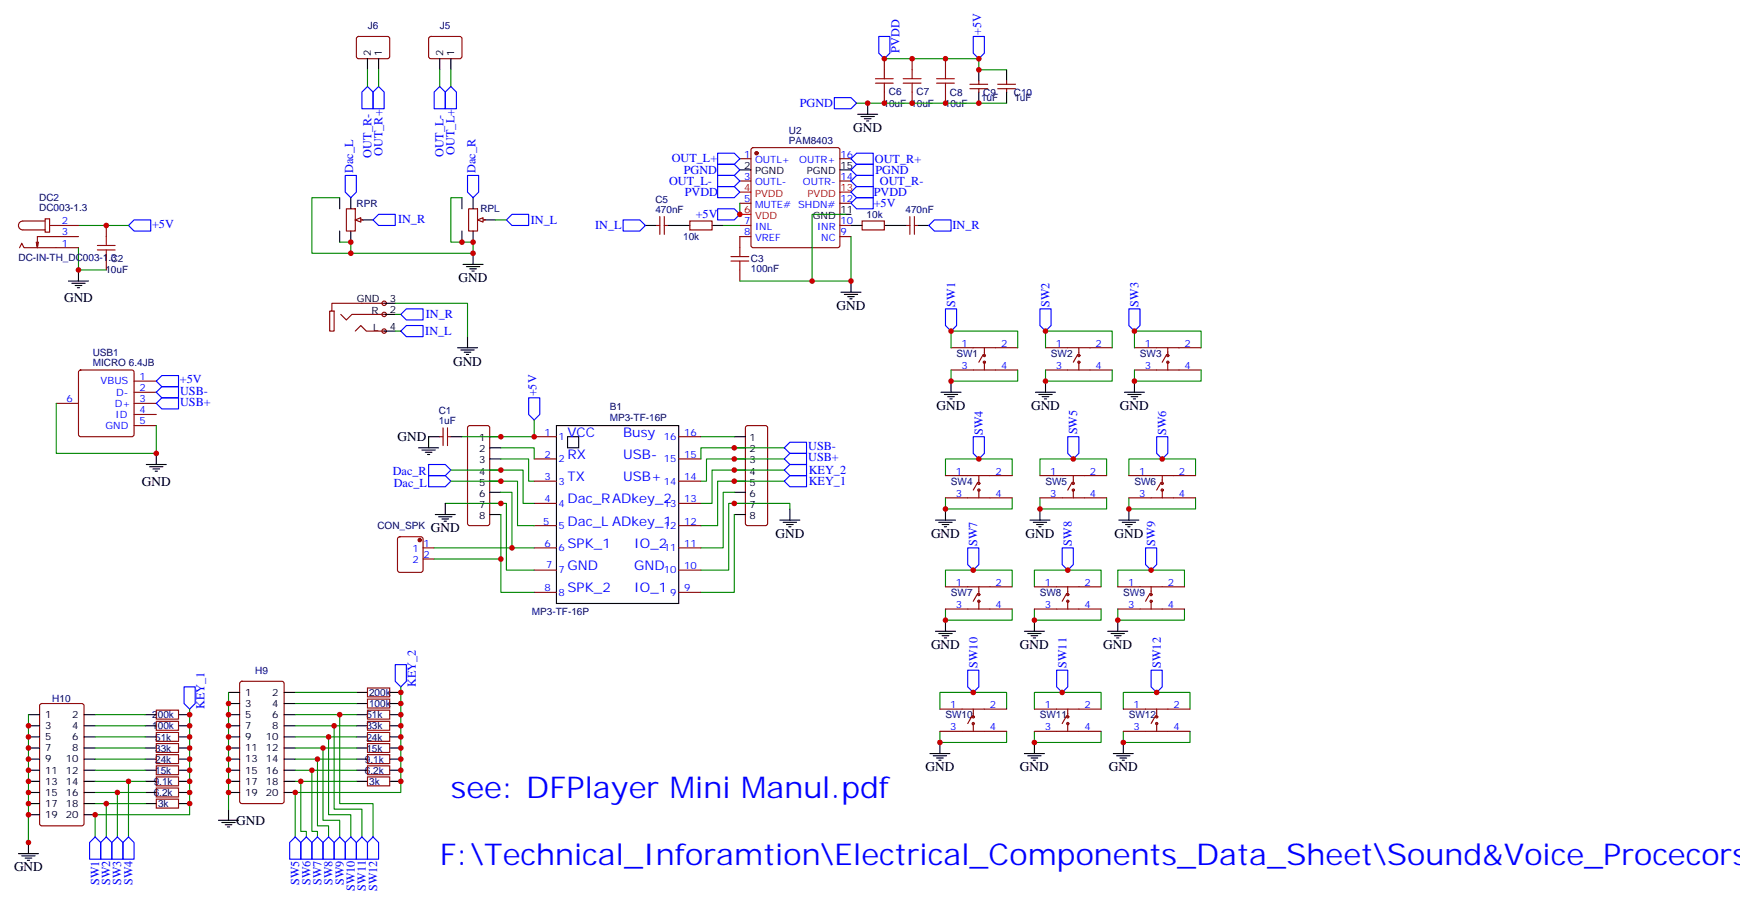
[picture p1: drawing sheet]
<svg xmlns="http://www.w3.org/2000/svg" width="552mm" height="287mm" viewBox="0 0 552 287" stroke-linecap="round" stroke-linejoin="round" font-family="sans-serif">
<g fill="none" stroke="#000" stroke-width=".35">
<path d="M111.3 62.7v3.6M111.3 73.3v3.5M114.9 69.8h3.5M147 83.9h6.3M148 84.6h4.3M149.1 85.3h2.1M149.8 86h.7M150.1 80.4v3.5M176.6 135h38.8v56.5h-38.8zM180.1 138.6h3.6v3.5h-3.6zM247.5 165h6.4M248.6 165.7h4.2"/>
<path d="M249.6 166.4h2.1M250.3 167.1h.7M250.7 161.5v3.5"/>
</g>
<g fill="none" stroke="#870000" stroke-width=".35">
<path d="M109.9 66.3h2.8v7h-2.8zM113.5 69.8h1.7M169.5 138.6h7.1M215.4 138.6h7.1M169.5 145.6h7.1M169.5 152.7h7.1M169.5 159.7h7.1M215.4 145.6h7.1M215.4 152.7h7.1M215.4 159.7h7.1M169.5 166.8h7.1M169.5 173.8h7.1"/>
<path d="M215.4 166.8h7.1M215.4 173.8h7.1M169.5 180.9h7.1M169.5 188h7.1M215.4 180.9h7.1M215.4 188h7.1"/>
</g>
<path d="M112.7 69.8l1.8-.7v1.4z" fill="#f0f0f0" stroke="#870000" stroke-width=".35"/>
<path d="M107.8 62.7v3.6M107.8 73.3v3.5M150.1 62.7v3.6M150.1 73.3v3.5M153.7 69.8h3.5" fill="none" stroke="#000" stroke-width=".35"/>
<path d="M148.7 66.3h2.9v7h-2.9zM152.3 69.8h1.7" fill="none" stroke="#870000" stroke-width=".35"/>
<path d="M151.6 69.8l1.7-.7v1.4z" fill="#f0f0f0" stroke="#870000" stroke-width=".35"/>
<g fill="none" stroke="#000" stroke-width=".35">
<path d="M116.6 18.6v3.6M120.2 18.6v3.6M139.6 18.6v3.6M143.1 18.6v3.6M310.7 22.2v3.5M310.7 29.2v3.5M319.5 22.2v3.5M319.5 29.2v3.5M234.8 53.9h3.5M266.6 53.9h3.5M146.6 62.7v3.6M146.6 73.3v3.5"/>
<path d="M204.8 71.5h3.6M211.9 71.5h7M226 71.5h3.5M266.6 68h3.5M270.1 71.5h3.5M280.7 71.5h7M291.3 71.5h3.5M21.7 89.2h6.4M22.8 89.9h4.2M23.8 90.6h2.2M24.6 91.3h.7M24.9 85.7v3.5"/>
<path d="M266.9 92.7h6.4M268 93.4h4.2M269 94.1h2.1M269.7 94.8h.7M270.1 89.2v3.5M139.6 138.6h-3.6v3.5M143.1 138.6h3.5M155.4 138.6h3.6M233 138.6h3.6M132.9 142.1h6.3M133.9 142.8h4.2M135 143.5h2.1"/>
<path d="M135.7 144.2h.7M141.3 159.7v3.6M155.4 142.1h3.6M155.4 145.6h3.6M155.4 149.2h3.6M155.4 152.7h3.6M155.4 156.2h3.6M155.4 159.7h3.6M233 142.1h3.6M233 145.6h3.6M233 149.2h3.6M233 152.7h3.6"/>
<path d="M233 156.2h3.6M233 159.7h3.6M138.1 163.3h6.4M139.2 164h4.2M140.3 164.7h2.1M141 165.4h.7M155.4 163.3h3.6M233 163.3h3.6M72.5 219.7h3.6M90.2 219.7h3.5M113.1 219.7h3.5M123.7 219.7h3.5"/>
<path d="M9 226.8h3.6M9 230.3h3.6M9 233.8h3.6M9 237.3h3.6M26.7 226.8h3.5M26.7 230.3h3.5M26.7 233.8h3.5M26.7 237.3h3.5M46.1 226.8h3.5M46.1 230.3h3.5M46.1 233.8h3.5M46.1 237.3h3.5"/>
<path d="M56.7 226.8h3.5M56.7 230.3h3.5M56.7 233.8h3.5M56.7 237.3h3.5M72.5 223.2h3.6M72.5 226.8h3.6M72.5 230.3h3.6M72.5 233.8h3.6M72.5 237.3h3.6M90.2 223.2h3.5M90.2 226.8h3.5M90.2 230.3h3.5"/>
<path d="M90.2 233.8h3.5M90.2 237.3h3.5M113.1 223.2h3.5M113.1 226.8h3.5M113.1 230.3h3.5M113.1 233.8h3.5M113.1 237.3h3.5M123.7 223.2h3.5M123.7 226.8h3.5M123.7 230.3h3.5M123.7 233.8h3.5M123.7 237.3h3.5"/>
<path d="M9 240.9h3.6M9 244.4h3.6M9 247.9h3.6M9 251.5h3.6M9 255h3.6M9 258.5h3.6M26.7 240.9h3.5M26.7 244.4h3.5M26.7 247.9h3.5M26.7 251.5h3.5M26.7 255h3.5M26.7 258.5h3.5"/>
<path d="M46.1 240.9h3.5M46.1 244.4h3.5M46.1 247.9h3.5M46.1 251.5h3.5M46.1 255h3.5M56.7 240.9h3.5M56.7 244.4h3.5M56.7 247.9h3.5M56.7 251.5h3.5M56.7 255h3.5M72.5 240.9h3.6M72.5 244.4h3.6"/>
<path d="M72.5 247.9h3.6M72.5 251.5h3.6M72.5 256.8v3.5M90.2 240.9h3.5M90.2 244.4h3.5M90.2 247.9h3.5M90.2 251.5h3.5M113.1 240.9h3.5M113.1 244.4h3.5M113.1 247.9h3.5M123.7 240.9h3.5M123.7 244.4h3.5"/>
<path d="M123.7 247.9h3.5M5.9 270.9h6.3M6.9 271.6h4.2M8 272.3h2.1M8.7 273h.7M9 267.3v3.6M69.4 260.3h6.3M70.4 261h4.2M71.5 261.7h2.1M72.2 262.4h.7"/>
</g>
<g fill="none" stroke="#008700" stroke-width=".35">
<path d="M280.7 18.6h30v3.6h8.8M116.6 22.2v5.2M120.2 22.2v5.2M139.6 22.2v5.2M143.1 22.2v5.2M271.9 32.7h47.6M24.9 78.6v7.1h8.8M24.9 71.5h15.9M107.8 62.7h-8.8v17.7h51.1v-3.6h-7v-14.1h3.5M107.8 76.8h3.5v3.6M157.2 69.8h3.5M229.5 71.5h5.3"/>
<path d="M234.8 64.5v3.5M268.3 68h-10.6v21.2h12.4v-14.1M234.8 89.2h22.9M169.5 133.3v5.3h-22.9M222.5 138.6h10.5M141.3 159.7h19.4v21.2h8.8M143.1 149.2h22.9v10.5h3.5M143.1 152.7h21.2v14.1h5.2M159 142.1h10.5v3.5M159 145.6h8.8v7.1h1.7M159 156.2h3.5v17.6h7M233 156.2h-3.5v17.6h-7"/>
<path d="M248.9 142.1h-26.4v3.5M248.9 145.6h-24.7v7.1h-1.7M248.9 149.2h-22.9v10.5h-3.5M248.9 152.7h-21.1v14.1h-5.3M137.8 173.8h24.7M137.8 177.4h21.2M159 163.3v24.7h10.5M233 163.3v24.7h-10.5M250.7 161.5v-1.8h-19.4v21.2h-8.8M72.5 219.7v37.1M93.7 219.7h19.4M127.2 217.9v33.6h-33.5v14.1"/>
<path d="M9 226.8v40.5M60.2 225v33.5h-30v7.1M93.7 223.2h19.4M93.7 226.8h19.4M93.7 230.3h19.4M93.7 233.8h19.4M93.7 237.3h19.4M102.5 237.3v23h5.3v5.3M104.3 233.8v24.7h7v7.1M106 230.3v26.5h8.9v8.8M107.8 226.8v28.2h10.6v10.6M33.7 255v10.6"/>
<path d="M37.3 251.5v14.1M40.8 247.9v17.7M93.7 240.9h19.4M93.7 244.4h19.4M93.7 247.9h19.4M95.5 247.9v15.9h1.7v1.8M99 244.4v19.4h1.8v1.8M100.8 240.9v21.1h3.5v3.6"/>
</g>
<g fill="none" stroke="#00f" stroke-width=".35">
<path d="M278.9 11.6h3.5v5.3l-1.7 1.7-1.8-1.7zM116.6 27.4l1.8 1.8v5.3h-3.5v-5.3zM120.2 27.4l1.7 1.8v5.3h-3.5v-5.3zM139.6 27.4l1.7 1.8v5.3h-3.5v-5.3zM143.1 27.4l1.8 1.8v5.3h-3.6v-5.3zM264.8 31h5.3l1.8 1.7-1.8 1.8h-5.3zM109.6 55.7h3.5v5.3l-1.8 1.7-1.7-1.7zM148.4 55.7h3.5v5.3l-1.8 1.7-1.7-1.7zM227.8 52.1h5.2l1.8 1.8-1.8 1.8h-5.2zM227.8 59.2h5.2l1.8 1.8-1.8 1.7h-5.2zM227.8 55.7h5.2l1.8 1.7-1.8 1.8h-5.2zM227.8 48.6h5.2l1.8 1.8-1.8 1.7h-5.2z"/>
<path d="M270.1 53.9l1.8-1.8h5.2v3.6h-5.2zM270.1 57.4l1.8-1.7h5.2v3.5h-5.2zM270.1 50.4l1.8-1.8h5.2v3.5h-5.2zM40.8 71.5l1.7-1.7h5.3v3.5h-5.3zM118.4 69.8l1.8-1.8h5.2v3.5h-5.2zM160.7 69.8l1.8-1.8h5.3v3.5h-5.3zM197.8 69.8h5.3l1.7 1.7-1.7 1.8h-5.3zM227.8 66.3h5.2l1.8 1.7-1.8 1.8h-5.2zM270.1 64.5l1.8-1.8h5.2v3.6h-5.2zM270.1 61l1.8-1.8h5.2v3.5h-5.2zM296.5 69.8h5.3v3.5h-5.3l-1.7-1.8zM167.8 126.2h3.5v5.3l-1.8 1.8-1.7-1.8z"/>
<path d="M136 150.9h5.3l1.8 1.8-1.8 1.7h-5.3zM136 147.4h5.3l1.8 1.8-1.8 1.7h-5.3zM248.9 142.1l1.8-1.8h5.3v3.6h-5.3zM248.9 145.6l1.8-1.7h5.3v3.5h-5.3zM248.9 152.7l1.8-1.8h5.3v3.5h-5.3zM248.9 149.2l1.8-1.8h5.3v3.5h-5.3zM58.4 217.9h3.5v5.3l-1.7 1.8-1.8-1.8zM125.4 210.9h3.6v5.3l-1.8 1.7-1.8-1.7z"/>
</g>
<g fill="none" stroke="#870000" stroke-width=".35">
<path d="M113.3 11.8l.5-.2h9.5l.4 .7-.1 5.9-.6 .4h-9.5l-.4-.7v-5.6zM136.3 11.8l.4-.2h9.5l.4 .7-.1 5.9-.6 .4h-9.4l-.5-.7v-5.6zM280.7 18.6v3.6M289.5 18.6v3.6M300.1 18.6v3.6M280.7 29.2v3.5M289.5 29.2v3.5M300.1 29.2v3.5M307.8 28.2h5.7M307.8 26.7h5.7M310.7 25.7v1M310.7 28.2v1"/>
<path d="M316.7 28.2h5.6M316.7 26.7h5.6M319.5 25.7v1M319.5 28.2v1M234.8 50.4h3.5M234.8 57.4h3.5M238.6 47.1l.4-.3h26.9l.5 .3 .2 .5v30.3l-.3 .5-.4 .2h-26.9l-.5-.2-.2-.5v-30.3zM266.6 50.4h3.5M266.6 57.4h3.5M208.4 71.5h1M209.4 68.7v5.7M210.8 71.5h1.1"/>
<path d="M210.8 68.7v5.7M218.9 70.1h7.1v2.9h-7.1zM234.8 64.5h3.5M234.8 71.5h3.5M238.3 75.1h-3.5v3.5M266.6 64.5h3.5M266.6 71.5h3.5M266.6 75.1h3.5M273.6 70.1h7.1v2.9h-7.1zM287.7 71.5h1.1M288.8 68.7v5.7M290.2 71.5h1.1"/>
<path d="M290.2 68.7v5.7M234.8 85.7v3.5M139.6 138.6h1M140.6 135.7v5.7M142 135.7v5.7M142 138.6h1.1M148.6 135.2l.5-.2h5.6l.5 .2 .2 .5v30.4l-.2 .5-.5 .2h-5.6l-.5-.2-.2-.5v-30.4zM236.8 135.2l.5-.2h5.6l.5 .2 .2 .5v30.4l-.2 .5-.5 .2h-5.6l-.5-.2-.2-.5v-30.4zM76.3 216.4l.5-.2h12.7l.6 .4 .1 37.7-.5 .6-12.9 .1-.7-.5v-37.6zM116.6 218.3h7.1v2.8h-7.1zM12.8 223.4l.5-.2h12.7l.6 .5 .1 37.6-.5 .7h-12.9l-.7-.4v-37.7zM49.6 239.5h7.1v2.8h-7.1z"/>
<path d="M49.6 235.9h7.1v2.9h-7.1zM49.6 232.4h7.1v2.8h-7.1zM49.6 228.9h7.1v2.8h-7.1zM49.6 225.4h7.1v2.8h-7.1zM116.6 235.9h7.1v2.9h-7.1zM116.6 232.4h7.1v2.8h-7.1zM116.6 228.9h7.1v2.8h-7.1zM116.6 225.4h7.1v2.8h-7.1zM116.6 221.8h7.1v2.8h-7.1zM116.6 239.5h7.1v2.8h-7.1zM49.6 253.6h7.1v2.8h-7.1zM49.6 250h7.1v2.9h-7.1z"/>
<path d="M49.6 243h7.1v2.8h-7.1zM49.6 246.5h7.1v2.8h-7.1zM116.6 246.5h7.1v2.8h-7.1zM116.6 243h7.1v2.8h-7.1z"/>
</g>
<circle cx="240.1" cy="48.6" r=".53" fill="#870000" stroke="#870000" stroke-width=".35"/>
<path d="M234.8 61h3.5M234.8 68h3.5M266.6 61h3.5" fill="none" stroke="#f00" stroke-width=".35"/>
<g fill="none" stroke="#a10000" stroke-width=".35">
<path d="M277.8 26.4h5.7M277.8 25h5.7M280.7 22.2v2.8M280.7 26.4v2.8M286.7 26.4h5.6M286.7 25h5.6M289.5 22.2v2.8M289.5 26.4v2.8M297.3 26.4h5.6M297.3 25h5.6M300.1 22.2v2.8M300.1 26.4v2.8"/>
<path d="M234.8 78.6v2.8M232 82.8h5.6M232 81.4h5.6M234.8 82.8v2.9"/>
</g>
<g fill="#f0f0f0" stroke="#870000" stroke-width=".35">
<circle cx="121.9" cy="96.2" r=".71"/>
<circle cx="121.9" cy="99.8" r=".71"/>
<circle cx="121.9" cy="105.1" r=".71"/>
</g>
<g fill="none" stroke="#000" stroke-width=".35">
<path d="M272.2 36.3h6.4M273.3 37h4.2M274.3 37.7h2.1M275 38.4h.7M275.4 32.7v3.6M121.9 99.8h3.5M121.9 96.2h3.5M121.9 105.1h3.5M145.2 110.3h6.4M146.3 111.1h4.2M147.3 111.8h2.1M148 112.5h.7"/>
<path d="M148.4 106.8v3.5M298.7 124.5h6.3M299.7 125.2h4.3M300.8 125.9h2.1M301.5 126.6h.7M301.8 120.9v3.6M328.6 124.5h6.4M329.7 125.2h4.2M330.8 125.9h2.1M331.5 126.6h.7M331.8 120.9v3.6M356.9 124.5h6.3"/>
<path d="M357.9 125.2h4.3M359 125.9h2.1M359.7 126.6h.7M360 120.9v3.6M46.4 147.4h6.4M47.5 148.1h4.2M48.5 148.8h2.2M49.2 149.5h.8M49.6 143.9v3.5M296.9 165h6.3M298 165.7h4.2M299 166.4h2.1"/>
<path d="M299.7 167.1h.7M300.1 161.5v3.5M326.9 165h6.3M327.9 165.7h4.3M329 166.4h2.1M329.7 167.1h.7M330.1 161.5v3.5M355.1 165h6.4M356.2 165.7h4.2M357.2 166.4h2.1M357.9 167.1h.7M358.3 161.5v3.5"/>
<path d="M300.1 196.8v3.5M328.3 196.8v3.5M354.8 196.8v3.5M296.9 200.3h6.3M298 201h4.2M299 201.7h2.1M299.7 202.4h.7M325.1 200.3h6.4M326.2 201h4.2M327.2 201.7h2.2M327.9 202.4h.7M351.6 200.3h6.3"/>
<path d="M352.6 201h4.3M353.7 201.7h2.1M354.4 202.4h.7M295.1 239.1h6.4M296.2 239.8h4.2M298.3 235.6v3.5M325.1 239.1h6.4M326.2 239.8h4.2M328.3 235.6v3.5M353.3 239.1h6.4M354.4 239.8h4.2M356.5 235.6v3.5"/>
<path d="M297.3 240.5h2.1M298 241.2h.7M327.2 240.5h2.2M327.9 241.2h.7M355.5 240.5h2.1M356.2 241.2h.7"/>
</g>
<g fill="none" stroke="#870000" stroke-width=".35">
<path d="M6.2 78.6l.7-1.4 .7 1.4h17.3M12.2 76.8l-.3 1.8M14.3 69.4h1.4v4.3h-1.4zM14.3 70.1h-7a1.41 1.41 0 0 0-1.4 1.4 1.41 1.41 0 0 0 1.4 1.5h7M15.7 71.5h9.2M24.9 75.1h-13v3.5l-.4-1.8M33.7 71.5v3.6M33.7 82.1v3.6M108.2 99.8l1.7 1.7 1.8-1.7h10.2M121.9 96.2h-16.6v2.5h-.7v6.4h1.4v-6.4h-.7M25.1 117.6l.5-.2h16.2l.5 .2 .2 .5v19.8l-.2 .5-.5 .2h-16.2l-.5-.3-.2-.4v-19.8zM112.7 105.1l1.8-1.8 1.8 1.8h5.6"/>
<path d="M301.8 110.3h21.2M301.8 117.4h21.2M312.1 112.5l-1.4 2.4M312.4 110.3v2.5M312.4 114.9v2.5M331.8 110.3h21.2M331.8 117.4h21.2M342.1 112.5l-1.5 2.4M342.4 110.3v2.5M342.4 114.9v2.5M360 110.3h21.2M360 117.4h21.2"/>
<path d="M370.3 112.5l-1.4 2.4M370.6 110.3v2.5M370.6 114.9v2.5M17.9 128h7M42.5 135h7.1M42.5 120.9h7.1M42.5 124.5h7.1M42.5 128h7.1M42.5 131.5h7.1M300.1 150.9h21.1M300.1 158h21.1M310.3 153l-1.4 2.5"/>
<path d="M310.7 150.9v2.5M310.7 155.5v2.5M330.1 150.9h21.1M330.1 158h21.1M340.3 153l-1.4 2.5M340.6 150.9v2.5M340.6 155.5v2.5M358.3 150.9h21.1M358.3 158h21.1M368.5 153l-1.4 2.5M368.9 150.9v2.5M368.9 155.5v2.5"/>
<path d="M126.4 170.5l.5-.2h6.7l.5 .2 .2 .5v9.9l-.3 .5-.4 .2h-6.7l-.5-.2-.2-.5v-9.9zM134.3 173.8h3.5M134.3 177.4h3.5M300.1 186.2h21.1M300.1 193.3h21.1M310.3 188.3l-1.4 2.5M310.7 186.2v2.5M310.7 190.8v2.5M328.3 186.2h21.2M328.3 193.3h21.2M338.5 188.3l-1.4 2.5M338.9 186.2v2.5"/>
<path d="M338.9 190.8v2.5M354.8 186.2h21.1M354.8 193.3h21.1M365 188.3l-1.4 2.5M365.3 186.2v2.5M365.3 190.8v2.5M298.3 225h21.2M298.3 232.1h21.2M308.5 227.1l-1.4 2.5M308.9 225v2.5M308.9 229.6v2.5M328.3 225h21.2"/>
<path d="M328.3 232.1h21.2M338.5 227.1l-1.4 2.5M338.9 225v2.5M338.9 229.6v2.5M356.5 225h21.2M356.5 232.1h21.2M366.7 227.1l-1.4 2.5M367.1 225v2.5M367.1 229.6v2.5"/>
<circle cx="312.4" cy="114.9" r=".35"/>
<circle cx="312.4" cy="112.8" r=".35"/>
<circle cx="342.4" cy="112.8" r=".35"/>
<circle cx="342.4" cy="114.9" r=".35"/>
<circle cx="370.6" cy="112.8" r=".35"/>
<circle cx="370.6" cy="114.9" r=".35"/>
<circle cx="310.7" cy="155.5" r=".35"/>
<circle cx="310.7" cy="153.4" r=".35"/>
<circle cx="340.6" cy="155.5" r=".35"/>
<circle cx="340.6" cy="153.4" r=".35"/>
<circle cx="368.9" cy="155.5" r=".35"/>
<circle cx="368.9" cy="153.4" r=".35"/>
<circle cx="310.7" cy="190.8" r=".35"/>
<circle cx="310.7" cy="188.7" r=".35"/>
<circle cx="338.9" cy="190.8" r=".35"/>
<circle cx="338.9" cy="188.7" r=".35"/>
<circle cx="365.3" cy="190.8" r=".35"/>
<circle cx="365.3" cy="188.7" r=".35"/>
<circle cx="308.9" cy="229.6" r=".35"/>
<circle cx="308.9" cy="227.5" r=".35"/>
<circle cx="338.9" cy="227.5" r=".35"/>
<circle cx="338.9" cy="229.6" r=".35"/>
<circle cx="367.1" cy="229.6" r=".35"/>
<circle cx="367.1" cy="227.5" r=".35"/>
</g>
<path d="M30.9 79.3h5.6M30.9 77.9h5.6M33.7 75.1v2.8M33.7 79.3v2.8" fill="none" stroke="#a10000" stroke-width=".35"/>
<circle cx="133.2" cy="171.4" r=".53" fill="#870000" stroke="#870000" stroke-width=".35"/>
<g fill="none" stroke="#00f" stroke-width=".35">
<path d="M308.9 11.6h3.5v5.3l-1.7 1.7-1.8-1.7zM127.2 99.8l1.8-1.8h5.3v3.5h-5.3zM300.1 98h3.5v5.3l-1.8 1.8-1.7-1.8zM330.1 98h3.5v5.3l-1.8 1.8-1.7-1.8zM358.3 98h3.5v5.3l-1.8 1.8-1.7-1.8zM127.2 105.1l1.8-1.8h5.3v3.5h-5.3zM49.6 120.9l1.8-1.7h5.3v3.5h-5.3zM49.6 124.5l1.8-1.8h5.3v3.5h-5.3zM49.6 128l1.8-1.8h5.3v3.6h-5.3zM308.9 138.6h3.5v5.3l-1.7 1.7-1.8-1.7zM338.9 138.6h3.5v5.3l-1.8 1.7-1.7-1.7zM367.1 138.6h3.5v5.3l-1.7 1.7-1.8-1.7z"/>
<path d="M307.1 173.8h3.6v5.3l-1.8 1.8-1.8-1.8zM337.1 173.8h3.5v5.3l-1.7 1.8-1.8-1.8zM363.6 173.8h3.5v5.3l-1.8 1.8-1.7-1.8zM307.1 212.7h3.6v5.2l-1.8 1.8-1.8-1.8zM335.4 212.7h3.5v5.2l-1.8 1.8-1.7-1.8zM365.3 212.7h3.6v5.2l-1.8 1.8-1.8-1.8zM30.2 265.6l1.8 1.7v5.3h-3.6v-5.3zM33.7 265.6l1.8 1.7v5.3h-3.5v-5.3zM37.3 265.6l1.7 1.7v5.3h-3.5v-5.3zM40.8 265.6l1.7 1.7v5.3h-3.5v-5.3zM93.7 265.6l1.8 1.7v5.3h-3.6v-5.3zM97.2 265.6l1.8 1.7v5.3h-3.5v-5.3z"/>
<path d="M100.8 265.6l1.7 1.7v5.3h-3.5v-5.3zM104.3 265.6l1.7 1.7v5.3h-3.5v-5.3zM107.8 265.6l1.8 1.7v5.3h-3.6v-5.3zM111.3 265.6l1.8 1.7v5.3h-3.5v-5.3zM114.9 265.6l1.7 1.7v5.3h-3.5v-5.3zM118.4 265.6l1.8 1.7v5.3h-3.6v-5.3z"/>
</g>
<g fill="none" stroke="#008700" stroke-width=".35">
<path d="M125.4 96.2h23v10.6M125.4 99.8h1.8M125.4 105.1h1.8M301.8 117.4v3.5h21.2v-3.5M301.8 110.3v-5.2h21.2v5.2M331.8 117.4v3.5h21.2v-3.5M331.8 110.3v-5.2h21.2v5.2M360 117.4v3.5h21.2v-3.5M360 110.3v-5.2h21.2v5.2M17.9 128v15.9h31.7v-8.9M300.1 150.9v-5.3h21.1v5.3M300.1 158v3.5h21.1v-3.5"/>
<path d="M330.1 150.9v-5.3h21.1v5.3M330.1 158v3.5h21.1v-3.5M358.3 150.9v-5.3h21.1v5.3M358.3 158v3.5h21.1v-3.5M300.1 186.2v-5.3h21.1v5.3M300.1 193.3v3.5h21.1v-3.5M328.3 186.2v-5.3h21.2v5.3M328.3 193.3v3.5h21.2v-3.5M354.8 186.2v-5.3h21.1v5.3M354.8 193.3v3.5h21.1v-3.5M30.2 237.3h15.9M30.2 233.8h15.9"/>
<path d="M30.2 230.3h15.9M30.2 226.8h15.9M298.3 225v-5.3h21.2v5.3M298.3 232.1v3.5h21.2v-3.5M328.3 225v-5.3h21.2v5.3M328.3 232.1v3.5h21.2v-3.5M356.5 225v-5.3h21.2v5.3M356.5 232.1v3.5h21.2v-3.5M30.2 255h15.9M30.2 251.5h15.9M30.2 247.9h15.9M30.2 244.4h15.9"/>
<path d="M30.2 240.9h15.9"/>
</g>
<g fill="#c00">
<circle cx="233" cy="159.7" r=".88"/>
<circle cx="233" cy="142.1" r=".88"/>
<circle cx="233" cy="145.6" r=".88"/>
<circle cx="111.3" cy="80.4" r=".88"/>
<circle cx="111.3" cy="76.8" r=".88"/>
<circle cx="150.1" cy="76.8" r=".88"/>
<circle cx="146.6" cy="76.8" r=".88"/>
<circle cx="233" cy="152.7" r=".88"/>
<circle cx="159" cy="159.7" r=".88"/>
<circle cx="159" cy="138.6" r=".88"/>
<circle cx="159" cy="149.2" r=".88"/>
<circle cx="159" cy="152.7" r=".88"/>
<circle cx="233" cy="149.2" r=".88"/>
<circle cx="162.5" cy="173.8" r=".88"/>
<circle cx="127.2" cy="247.9" r=".88"/>
<circle cx="127.2" cy="244.4" r=".88"/>
<circle cx="127.2" cy="237.3" r=".88"/>
<circle cx="127.2" cy="233.8" r=".88"/>
<circle cx="127.2" cy="230.3" r=".88"/>
<circle cx="127.2" cy="226.8" r=".88"/>
<circle cx="127.2" cy="223.2" r=".88"/>
<circle cx="127.2" cy="240.9" r=".88"/>
<circle cx="159" cy="177.4" r=".88"/>
<circle cx="72.5" cy="223.2" r=".88"/>
<circle cx="72.5" cy="226.8" r=".88"/>
<circle cx="72.5" cy="230.3" r=".88"/>
<circle cx="72.5" cy="233.8" r=".88"/>
<circle cx="72.5" cy="237.3" r=".88"/>
<circle cx="72.5" cy="240.9" r=".88"/>
<circle cx="72.5" cy="244.4" r=".88"/>
<circle cx="72.5" cy="247.9" r=".88"/>
<circle cx="60.2" cy="255" r=".88"/>
<circle cx="60.2" cy="251.5" r=".88"/>
<circle cx="60.2" cy="244.4" r=".88"/>
<circle cx="60.2" cy="240.9" r=".88"/>
<circle cx="60.2" cy="237.3" r=".88"/>
<circle cx="60.2" cy="233.8" r=".88"/>
<circle cx="60.2" cy="230.3" r=".88"/>
<circle cx="60.2" cy="226.8" r=".88"/>
<circle cx="60.2" cy="247.9" r=".88"/>
<circle cx="72.5" cy="251.5" r=".88"/>
<circle cx="93.7" cy="251.5" r=".88"/>
<circle cx="95.5" cy="247.9" r=".88"/>
<circle cx="99" cy="244.4" r=".88"/>
<circle cx="102.5" cy="237.3" r=".88"/>
<circle cx="104.3" cy="233.8" r=".88"/>
<circle cx="106" cy="230.3" r=".88"/>
<circle cx="107.8" cy="226.8" r=".88"/>
<circle cx="9" cy="267.3" r=".88"/>
<circle cx="127.2" cy="219.7" r=".88"/>
<circle cx="289.5" cy="18.6" r=".88"/>
<circle cx="310.7" cy="22.2" r=".88"/>
<circle cx="300.1" cy="18.6" r=".88"/>
<circle cx="257.7" cy="89.2" r=".88"/>
<circle cx="270.1" cy="89.2" r=".88"/>
<circle cx="280.7" cy="18.6" r=".88"/>
<circle cx="234.8" cy="68" r=".88"/>
<circle cx="280.7" cy="32.7" r=".88"/>
<circle cx="289.5" cy="32.7" r=".88"/>
<circle cx="300.1" cy="32.7" r=".88"/>
<circle cx="310.7" cy="32.7" r=".88"/>
<circle cx="169.5" cy="138.6" r=".88"/>
<circle cx="150.1" cy="80.4" r=".88"/>
<circle cx="33.7" cy="71.5" r=".88"/>
<circle cx="24.9" cy="85.7" r=".88"/>
<circle cx="275.4" cy="32.7" r=".88"/>
<circle cx="310.7" cy="18.6" r=".88"/>
<circle cx="49.6" cy="143.9" r=".88"/>
<circle cx="358.3" cy="161.5" r=".88"/>
<circle cx="300.1" cy="196.8" r=".88"/>
<circle cx="328.3" cy="196.8" r=".88"/>
<circle cx="354.8" cy="196.8" r=".88"/>
<circle cx="298.3" cy="235.6" r=".88"/>
<circle cx="328.3" cy="235.6" r=".88"/>
<circle cx="356.5" cy="235.6" r=".88"/>
<circle cx="330.1" cy="161.5" r=".88"/>
<circle cx="300.1" cy="161.5" r=".88"/>
<circle cx="301.8" cy="120.9" r=".88"/>
<circle cx="331.8" cy="120.9" r=".88"/>
<circle cx="360" cy="120.9" r=".88"/>
<circle cx="100.8" cy="240.9" r=".88"/>
<circle cx="30.2" cy="258.5" r=".88"/>
<circle cx="33.7" cy="255" r=".88"/>
<circle cx="37.3" cy="251.5" r=".88"/>
<circle cx="40.8" cy="247.9" r=".88"/>
<circle cx="9" cy="258.5" r=".88"/>
<circle cx="9" cy="255" r=".88"/>
<circle cx="9" cy="251.5" r=".88"/>
<circle cx="9" cy="247.9" r=".88"/>
<circle cx="9" cy="244.4" r=".88"/>
<circle cx="9" cy="240.9" r=".88"/>
<circle cx="9" cy="237.3" r=".88"/>
<circle cx="9" cy="233.8" r=".88"/>
<circle cx="9" cy="230.3" r=".88"/>
<circle cx="301.8" cy="105.1" r=".88"/>
<circle cx="331.8" cy="105.1" r=".88"/>
<circle cx="360" cy="105.1" r=".88"/>
<circle cx="308.9" cy="180.9" r=".88"/>
<circle cx="338.9" cy="180.9" r=".88"/>
<circle cx="365.3" cy="180.9" r=".88"/>
<circle cx="337.1" cy="219.7" r=".88"/>
<circle cx="308.9" cy="219.7" r=".88"/>
<circle cx="367.1" cy="219.7" r=".88"/>
<circle cx="368.9" cy="145.6" r=".88"/>
<circle cx="340.6" cy="145.6" r=".88"/>
<circle cx="310.7" cy="145.6" r=".88"/>
</g>
<g font-size="9.5" fill="#00f">
<text x="143.1" y="253.2">see: DFPlayer Mini Manul.pdf</text>
<text x="139.6" y="274.4">F:\Technical_Inforamtion\Electrical_Components_Data_Sheet\Sound&amp;Voice_Procecors</text>
</g>
<g font-size="4.2">
<text x="270.8" y="41.9">GND</text>
<text x="145.6" y="89.5">GND</text>
<text x="20.3" y="95.9">GND</text>
<text x="265.5" y="98.4">GND</text>
<text x="143.8" y="116">GND</text>
<text x="297.3" y="130.1">GND</text>
<text x="327.2" y="130.1">GND</text>
<text x="355.5" y="130.1">GND</text>
<text x="126.2" y="140">GND</text>
<text x="45" y="154.1">GND</text>
<text x="136.7" y="168.9">GND</text>
<text x="246.1" y="170.7">GND</text>
<text x="295.5" y="170.7">GND</text>
<text x="325.5" y="170.7">GND</text>
<text x="353.7" y="170.7">GND</text>
<text x="295.5" y="206">GND</text>
<text x="323.7" y="206">GND</text>
<text x="350.2" y="206">GND</text>
<text x="293.7" y="244.8">GND</text>
<text x="323.7" y="244.8">GND</text>
<text x="351.9" y="244.8">GND</text>
<text x="75" y="261.7">GND</text>
<text x="4.4" y="276.5">GND</text>
</g>
<g font-size="4.2" fill="#00f">
<text x="180.1" y="138.6">VCC</text>
<text x="197.8" y="138.6">Busy</text>
<text x="180.1" y="145.6">RX</text>
<text x="197.8" y="145.6">USB-</text>
<text x="180.1" y="152.7">TX</text>
<text x="197.8" y="152.7">USB+</text>
<text x="180.1" y="159.7">Dac_RADkey_2</text>
<text x="180.1" y="166.8">Dac_L ADkey_1</text>
<text x="180.1" y="173.8">SPK_1</text>
<text x="201.3" y="173.8">IO_2</text>
<text x="180.1" y="180.9">GND</text>
<text x="201.3" y="180.9">GND</text>
<text x="180.1" y="188">SPK_2</text>
<text x="201.3" y="188">IO_1</text>
</g>
<g font-size="3.9" fill="#00f">
<text x="311.4" y="11.1" transform="rotate(-90 311.4 11.1)">+5V</text>
<text x="285.5" y="16.7" transform="rotate(-90 285.5 16.7)">PVDD</text>
<text x="253.8" y="34">PGND</text>
<text x="117.9" y="50" transform="rotate(-90 117.9 50)">OUT_R-</text>
<text x="121.4" y="49.4" transform="rotate(-90 121.4 49.4)">OUT_R+</text>
<text x="140.8" y="49.9" transform="rotate(-90 140.8 49.9)">OUT_L-</text>
<text x="144.2" y="49.1" transform="rotate(-90 144.2 49.1)">OUT_L+</text>
<text x="213.2" y="51.5">OUT_L+</text>
<text x="277.7" y="51.7">OUT_R+</text>
<text x="112.1" y="54.9" transform="rotate(-90 112.1 54.9)">Dac_L</text>
<text x="150.9" y="54.9" transform="rotate(-90 150.9 54.9)">Dac_R</text>
<text x="212.4" y="58.8">OUT_L-</text>
<text x="217" y="55.2">PGND</text>
<text x="277.9" y="55.1">PGND</text>
<text x="279.3" y="58.8">OUT_R-</text>
<text x="217.3" y="62.3">PVDD</text>
<text x="277.3" y="65.8">+5V</text>
<text x="277.3" y="62.3">PVDD</text>
<text x="126.3" y="70.9">IN_R</text>
<text x="168.5" y="71">IN_L</text>
<text x="220.8" y="69.2">+5V</text>
<text x="48.3" y="72.2">+5V</text>
<text x="188.9" y="72.8">IN_L</text>
<text x="302.3" y="72.8">IN_R</text>
<text x="135.1" y="100.9">IN_R</text>
<text x="303.1" y="97.3" transform="rotate(-90 303.1 97.3)">SW1</text>
<text x="333.1" y="97.4" transform="rotate(-90 333.1 97.4)">SW2</text>
<text x="361.3" y="97.3" transform="rotate(-90 361.3 97.3)">SW3</text>
<text x="135" y="106.2">IN_L</text>
<text x="57.1" y="121.6">+5V</text>
<text x="57.2" y="125.2">USB-</text>
<text x="170.3" y="125.8" transform="rotate(-90 170.3 125.8)">+5V</text>
<text x="57.2" y="128.7">USB+</text>
<text x="311.9" y="138" transform="rotate(-90 311.9 138)">SW4</text>
<text x="341.9" y="137.9" transform="rotate(-90 341.9 137.9)">SW5</text>
<text x="370.1" y="138" transform="rotate(-90 370.1 138)">SW6</text>
<text x="256.5" y="142.9">USB-</text>
<text x="256.5" y="146.4">USB+</text>
<text x="124.7" y="150.9">Dac_R</text>
<text x="125" y="154.4">Dac_L</text>
<text x="256.7" y="153.9">KEY_1</text>
<text x="256.7" y="150.3">KEY_2</text>
<text x="310.1" y="173.3" transform="rotate(-90 310.1 173.3)">SW7</text>
<text x="340.2" y="173.1" transform="rotate(-90 340.2 173.1)">SW8</text>
<text x="366.7" y="173.1" transform="rotate(-90 366.7 173.1)">SW9</text>
<text x="310.2" y="211.9" transform="rotate(-90 310.2 211.9)">SW10</text>
<text x="338.5" y="211.9" transform="rotate(-90 338.5 211.9)">SW11</text>
<text x="368.4" y="211.9" transform="rotate(-90 368.4 211.9)">SW12</text>
<text x="132" y="218" transform="rotate(-90 132 218)">KEY_2</text>
<text x="64.9" y="225" transform="rotate(-90 64.9 225)">KEY_1</text>
<text x="31.5" y="280.9" transform="rotate(-90 31.5 280.9)">SW1</text>
<text x="35" y="280.9" transform="rotate(-90 35 280.9)">SW2</text>
<text x="38.5" y="280.9" transform="rotate(-90 38.5 280.9)">SW3</text>
<text x="42.1" y="280.9" transform="rotate(-90 42.1 280.9)">SW4</text>
<text x="95" y="280.9" transform="rotate(-90 95 280.9)">SW5</text>
<text x="98.5" y="280.9" transform="rotate(-90 98.5 280.9)">SW6</text>
<text x="102" y="280.9" transform="rotate(-90 102 280.9)">SW7</text>
<text x="105.6" y="280.9" transform="rotate(-90 105.6 280.9)">SW8</text>
<text x="109.1" y="280.9" transform="rotate(-90 109.1 280.9)">SW9</text>
<text x="112.6" y="282.7" transform="rotate(-90 112.6 282.7)">SW10</text>
<text x="116.1" y="282.6" transform="rotate(-90 116.1 282.6)">SW11</text>
<text x="119.7" y="282.7" transform="rotate(-90 119.7 282.7)">SW12</text>
</g>
<g font-size="3.2" fill="#000080">
<text x="116.8" y="9.2">J6</text>
<text x="139.6" y="9.2">J5</text>
<text x="280.4" y="33.8">10uF 10uF</text>
<text x="282.1" y="30.3">C6</text>
<text x="290.9" y="30.3">C7</text>
<text x="299.9" y="33.9">10uF</text>
<text x="301.5" y="30.4">C8</text>
<text x="311.4" y="32.1">1uF</text>
<text x="312.1" y="30.4">C9</text>
<text x="321.8" y="30.4">C10</text>
<text x="321.9" y="32.1">1uF</text>
<text x="250.4" y="45.7">PAM8403</text>
<text x="250.4" y="42.5">U2</text>
<text x="12.4" y="63.9">DC2</text>
<text x="113.1" y="65.6">RPR</text>
<text x="208" y="64.5">C5</text>
<text x="12.4" y="66.8">DC003-1.3</text>
<text x="152.5" y="67.4">RPL</text>
<text x="208" y="67.7">470nF</text>
<text x="275" y="69.1">10k</text>
<text x="287.4" y="67.7">470nF</text>
<text x="216.8" y="76.2">10k</text>
<text x="5.9" y="82.8">DC-IN-TH_DC003-1.3</text>
<text x="35.2" y="83.2">C2</text>
<text x="238.3" y="83.2">C3</text>
<text x="33.5" y="86.7">10uF</text>
<text x="238.3" y="86.4">100nF</text>
<text x="29.4" y="113">USB1</text>
<text x="303.6" y="113.3">SW1</text>
<text x="333.6" y="113.3">SW2</text>
<text x="361.8" y="113.3">SW3</text>
<text x="29.4" y="116.2">MICRO 6.4JB</text>
<text x="139.2" y="131.5">C1</text>
<text x="193.5" y="130.1">B1</text>
<text x="139.2" y="134.7">1uF</text>
<text x="193.5" y="133.4">MP3-TF-16P</text>
<text x="301.8" y="153.8">SW4</text>
<text x="331.8" y="153.8">SW5</text>
<text x="360" y="153.8">SW6</text>
<text x="119.8" y="167.9">CON_SPK</text>
<text x="301.8" y="189.1">SW7</text>
<text x="330" y="189.1">SW8</text>
<text x="356.5" y="189.1">SW9</text>
<text x="168.8" y="195">MP3-TF-16P</text>
<text x="81" y="213.7">H9</text>
<text x="117.1" y="220.9">200k</text>
<text x="16.6" y="222.6">H10</text>
<text x="48.3" y="227.9">200k</text>
<text x="116.3" y="227.9">51k</text>
<text x="117.1" y="224.4">100k</text>
<text x="300" y="227.9">SW10</text>
<text x="330" y="227.9">SW11</text>
<text x="358.2" y="227.9">SW12</text>
<text x="48.3" y="231.4">100k</text>
<text x="116.3" y="231.4">33k</text>
<text x="49.2" y="238.5">33k</text>
<text x="49.2" y="235">51k</text>
<text x="116.3" y="238.5">15k</text>
<text x="116.3" y="235">24k</text>
<text x="49.2" y="245.6">15k</text>
<text x="49.2" y="242">24k</text>
<text x="115.8" y="242">9.1k</text>
<text x="115.8" y="245.5">6.2k</text>
<text x="48.8" y="249.1">9.1k</text>
<text x="117.2" y="249.1">3k</text>
<text x="48.8" y="252.6">6.2k</text>
<text x="50.2" y="256.1">3k</text>
</g>
<g font-size="3.2">
<text x="117.7" y="17.9" transform="rotate(-90 117.7 17.9)">2</text>
<text x="121.2" y="17.9" transform="rotate(-90 121.2 17.9)">1</text>
<text x="140.6" y="17.9" transform="rotate(-90 140.6 17.9)">2</text>
<text x="144.1" y="17.9" transform="rotate(-90 144.1 17.9)">1</text>
<text x="236.1" y="53.6">2</text>
<text x="266.7" y="53.6">15</text>
<text x="239.6" y="55.3">PGND</text>
<text x="256.1" y="55.3">PGND</text>
<text x="258" y="69.4">GND</text>
<text x="266.7" y="67.7">11</text>
<text x="113.2" y="95.9">GND</text>
<text x="123.7" y="95.9">3</text>
<text x="118" y="99.8">R</text>
<text x="123.7" y="99.4">2</text>
<text x="118.4" y="105.1">L</text>
<text x="123.7" y="104.7">4</text>
<text x="152.1" y="140">1</text>
<text x="152.1" y="143.5">2</text>
<text x="237.9" y="140">1</text>
<text x="237.9" y="143.5">2</text>
<text x="152.1" y="147">3</text>
<text x="237.9" y="147">3</text>
<text x="152.1" y="150.6">4</text>
<text x="152.1" y="154.1">5</text>
<text x="237.9" y="150.6">4</text>
<text x="237.9" y="154.1">5</text>
<text x="152.1" y="157.6">6</text>
<text x="152.1" y="161.1">7</text>
<text x="237.9" y="157.6">6</text>
<text x="237.9" y="161.1">7</text>
<text x="152.1" y="164.7">8</text>
<text x="237.9" y="164.7">8</text>
<text x="77.8" y="220.8">1</text>
<text x="86.4" y="220.8">2</text>
<text x="14.3" y="227.8">1</text>
<text x="22.9" y="227.8">2</text>
<text x="77.8" y="224.3">3</text>
<text x="77.8" y="227.8">5</text>
<text x="86.4" y="224.3">4</text>
<text x="86.4" y="227.8">6</text>
<text x="14.3" y="231.4">3</text>
<text x="22.9" y="231.4">4</text>
<text x="77.8" y="231.4">7</text>
<text x="86.4" y="231.4">8</text>
<text x="14.3" y="234.9">5</text>
<text x="14.3" y="238.4">7</text>
<text x="22.9" y="234.9">6</text>
<text x="22.9" y="238.4">8</text>
<text x="77.8" y="234.9">9</text>
<text x="77.8" y="238.4">11</text>
<text x="84.4" y="234.9">10</text>
<text x="84.4" y="238.4">12</text>
<text x="14.3" y="241.9">9</text>
<text x="14.3" y="245.5">11</text>
<text x="20.9" y="241.9">10</text>
<text x="20.9" y="245.5">12</text>
<text x="77.8" y="241.9">13</text>
<text x="77.8" y="245.5">15</text>
<text x="84.4" y="241.9">14</text>
<text x="84.4" y="245.5">16</text>
<text x="14.3" y="249">13</text>
<text x="20.9" y="249">14</text>
<text x="77.8" y="249">17</text>
<text x="84.4" y="249">18</text>
<text x="14.3" y="252.5">15</text>
<text x="14.3" y="256">17</text>
<text x="20.9" y="252.5">16</text>
<text x="20.9" y="256">18</text>
<text x="77.8" y="252.5">19</text>
<text x="84.4" y="252.5">20</text>
<text x="14.3" y="259.6">19</text>
<text x="20.9" y="259.6">20</text>
</g>
<g font-size="3.2" fill="#00f">
<text x="236.1" y="50">1</text>
<text x="239.6" y="51.8">OUTL+</text>
<text x="253.7" y="51.8">OUTR+</text>
<text x="266.7" y="50">16</text>
<text x="236.1" y="57.1">3</text>
<text x="239.6" y="58.8">OUTL-</text>
<text x="254.8" y="58.8">OUTR-</text>
<text x="266.7" y="57.1">14</text>
<text x="236.1" y="64.1">5</text>
<text x="239.6" y="65.9">MUTE# SHDN#</text>
<text x="266.7" y="64.1">12</text>
<text x="19.6" y="71.2">2</text>
<text x="236.1" y="71.2">7</text>
<text x="266.7" y="71.2">10</text>
<text x="19.6" y="74.7">3</text>
<text x="236.1" y="74.7">8</text>
<text x="239.6" y="73">INL</text>
<text x="239.6" y="76.5">VREF</text>
<text x="259.3" y="73">INR</text>
<text x="260.7" y="76.5">NC</text>
<text x="266.7" y="74.7">9</text>
<text x="19.6" y="78.2">1</text>
<text x="305.1" y="110">1</text>
<text x="317.7" y="110">2</text>
<text x="335.1" y="110">1</text>
<text x="347.7" y="110">2</text>
<text x="363.3" y="110">1</text>
<text x="375.9" y="110">2</text>
<text x="305.1" y="117.1">3</text>
<text x="317.7" y="117.1">4</text>
<text x="335.1" y="117.1">3</text>
<text x="347.7" y="117.1">4</text>
<text x="363.3" y="117.1">3</text>
<text x="375.9" y="117.1">4</text>
<text x="31.9" y="122">VBUS</text>
<text x="36.9" y="125.5">D-</text>
<text x="44.3" y="120.6">1</text>
<text x="44.3" y="124.1">2</text>
<text x="21.1" y="127.6">6</text>
<text x="36.4" y="129">D+</text>
<text x="44.3" y="127.6">3</text>
<text x="44.3" y="131.2">4</text>
<text x="33.5" y="136.1">GND</text>
<text x="36.7" y="132.6">ID</text>
<text x="44.3" y="134.7">5</text>
<text x="172.8" y="138.2">1</text>
<text x="177.3" y="139.6">1</text>
<text x="210.7" y="139.6">16</text>
<text x="217.2" y="138.2">16</text>
<text x="172.8" y="145.3">2</text>
<text x="177.3" y="146.7">2</text>
<text x="210.7" y="146.7">15</text>
<text x="217.2" y="145.3">15</text>
<text x="172.8" y="152.3">3</text>
<text x="177.3" y="153.7">3</text>
<text x="210.7" y="153.7">14</text>
<text x="217.2" y="152.3">14</text>
<text x="303.3" y="150.6">1</text>
<text x="315.9" y="150.6">2</text>
<text x="333.3" y="150.6">1</text>
<text x="345.9" y="150.6">2</text>
<text x="361.6" y="150.6">1</text>
<text x="374.2" y="150.6">2</text>
<text x="172.8" y="159.4">4</text>
<text x="177.3" y="160.8">4</text>
<text x="210.7" y="160.8">13</text>
<text x="217.2" y="159.4">13</text>
<text x="303.3" y="157.6">3</text>
<text x="315.9" y="157.6">4</text>
<text x="333.3" y="157.6">3</text>
<text x="345.9" y="157.6">4</text>
<text x="361.6" y="157.6">3</text>
<text x="374.2" y="157.6">4</text>
<text x="172.4" y="166.7">5</text>
<text x="177.3" y="167.9">5</text>
<text x="210.7" y="167.9">12</text>
<text x="217.2" y="166.4">12</text>
<text x="134.4" y="173.5">1</text>
<text x="172.8" y="173.5">6</text>
<text x="217.2" y="173.5">11</text>
<text x="130.9" y="175.3">1</text>
<text x="130.9" y="178.8">2</text>
<text x="134.4" y="177">2</text>
<text x="177.3" y="174.9">6</text>
<text x="210.7" y="174.9">11</text>
<text x="173.3" y="180.3">7</text>
<text x="177.3" y="182">7</text>
<text x="210.7" y="182">10</text>
<text x="217.2" y="180.6">10</text>
<text x="303.3" y="185.8">1</text>
<text x="315.9" y="185.8">2</text>
<text x="331.6" y="185.8">1</text>
<text x="344.2" y="185.8">2</text>
<text x="358" y="185.8">1</text>
<text x="370.6" y="185.8">2</text>
<text x="172.8" y="187.6">8</text>
<text x="177.3" y="189">8</text>
<text x="212.7" y="189">9</text>
<text x="217.2" y="187.6">9</text>
<text x="303.3" y="192.9">3</text>
<text x="315.9" y="192.9">4</text>
<text x="331.6" y="192.9">3</text>
<text x="344.2" y="192.9">4</text>
<text x="358" y="192.9">3</text>
<text x="370.6" y="192.9">4</text>
<text x="301.6" y="224.6">1</text>
<text x="314.2" y="224.6">2</text>
<text x="331.6" y="224.6">1</text>
<text x="344.2" y="224.6">2</text>
<text x="359.8" y="224.6">1</text>
<text x="372.4" y="224.6">2</text>
<text x="301.6" y="231.7">3</text>
<text x="314.2" y="231.7">4</text>
<text x="331.6" y="231.7">3</text>
<text x="344.2" y="231.7">4</text>
<text x="359.8" y="231.7">3</text>
<text x="372.4" y="231.7">4</text>
</g>
<g font-size="3.2" fill="#f00">
<text x="236.1" y="60.6">4</text>
<text x="239.6" y="62.4">PVDD</text>
<text x="256.3" y="62.4">PVDD</text>
<text x="266.7" y="60.6">13</text>
<text x="236.1" y="67.7">6</text>
<text x="239.6" y="69.4">VDD</text>
</g>
</svg>
